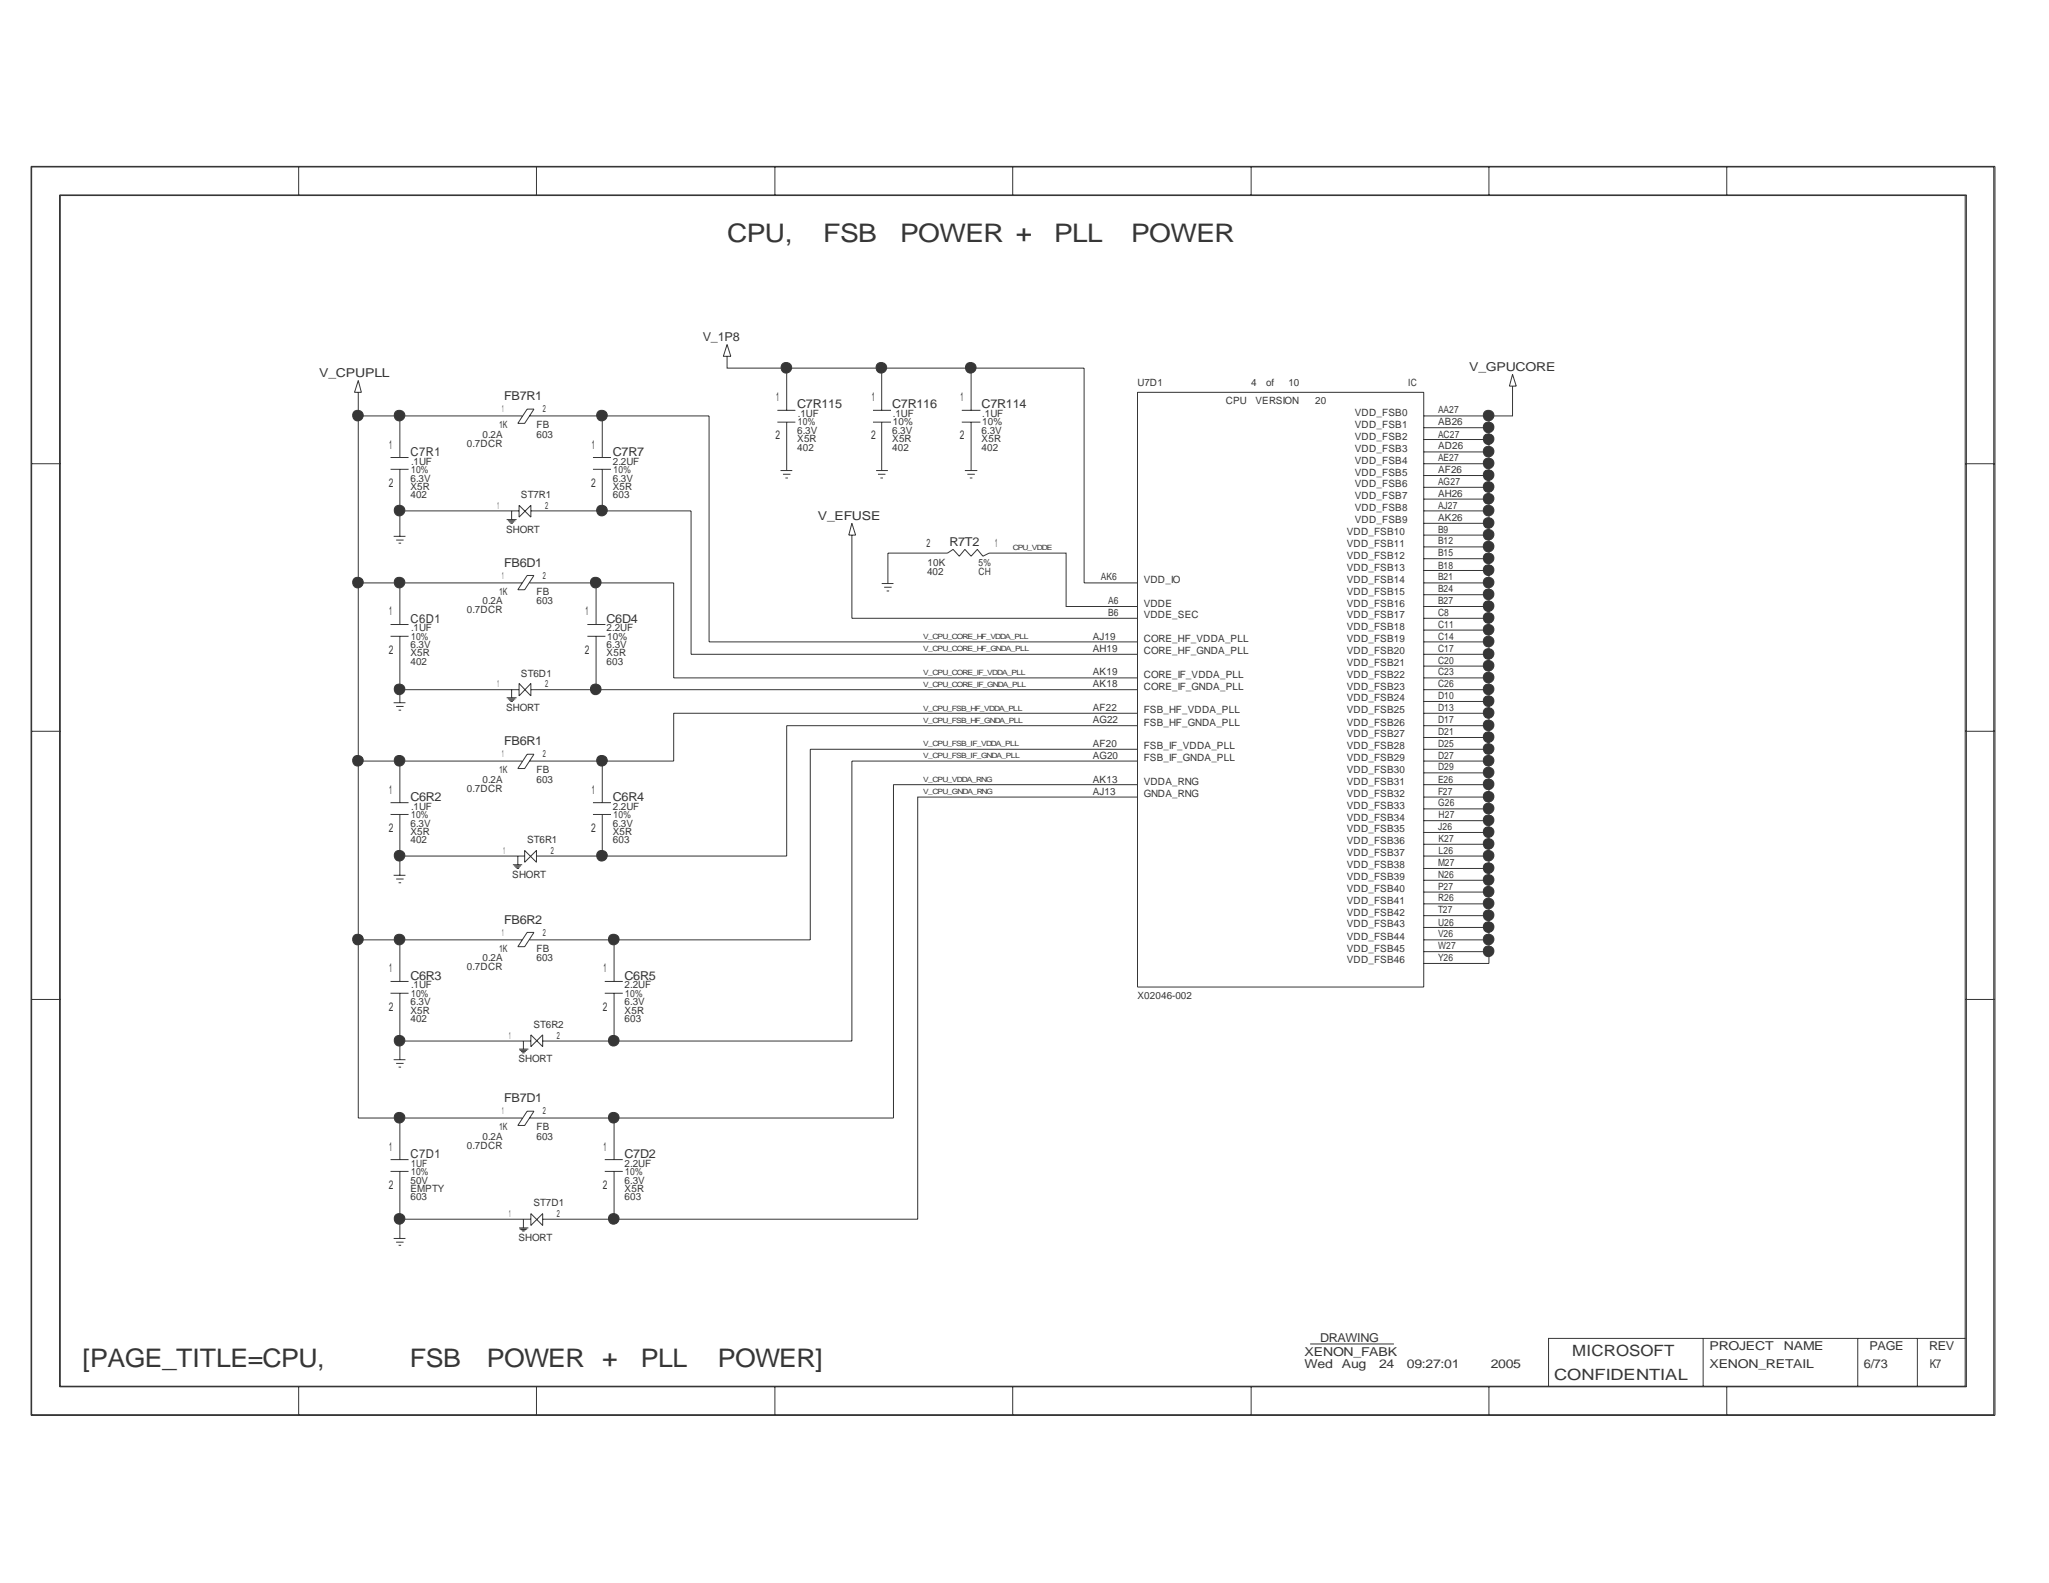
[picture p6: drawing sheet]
<svg xmlns="http://www.w3.org/2000/svg" width="279mm" height="216mm" viewBox="0 0 279 216" stroke-linecap="round" stroke-linejoin="round" font-family="sans-serif">
<g fill="none" stroke="#363539" stroke-width=".14">
<path d="M4.2 22.7h267.8v170.3h-267.8zM4.3 22.8h267.6v170.2h-267.6zM8.1 26.6h260v162.5h-260zM8.2 26.7h259.8v162.4h-259.8zM40.7 22.7v4M73.2 22.7v4M105.7 22.7v4M138.1 22.7v4M170.6 22.7v4M203 22.7v4M235.5 22.7v4M48.9 51.9l.4 1.6h-1z"/>
<path d="M48.9 53.5v99h22.3M48.9 56.7h22.3M54.5 56.7v5.7M71.9 55.8h.9l-1.3 1.9h-.9zM72.2 56.7h9.9M99.1 48.6v1.6h8.2M99.1 47l.6 1.6h-1.1zM106 57.6h2.5M106 56h2.5M107.3 50.2h40.5v29.3h7.3M107.3 50.2v5.8M107.3 57.6v6.6"/>
<path d="M119 57.6h2.5M119 56h2.5M120.2 50.2v5.8M120.2 57.6v6.6M131.1 57.6h2.6M131.1 56h2.6M132.4 50.2v5.8M132.4 57.6v6.6M155.1 53.5h39v81.1h-39zM194.1 56.7h8.9v1.6M194.1 58.3h8.9v1.6M194.1 59.9h8.9v1.7"/>
<path d="M206.2 52.7v4h-3.2M206.2 51.1l.6 1.6h-1zM4.2 63.2h4M48.9 79.5h5.6v5.7M53.3 64h2.4M53.3 62.4h2.4M53.7 73.2h1.6M54 73.7h1M54.4 74.1h.3M54.5 64v9.2M54.5 69.7h16.3M54.5 79.5h16.7"/>
<path d="M69.1 70.9h1.3M69.3 71h1M69.4 71.2h.7M69.6 71.4h.3M69.8 69.7v1.2M70.8 68.9v1.6l1.6-1.6v1.6zM71.9 78.5h.9l-1.3 1.9h-.9zM72.2 79.5h9.1M72.4 69.7h21.8v19.5h60.9M80.9 64h2.4M80.9 62.4h2.4M82.1 62.4v-5.7h14.6v30.8h58.4"/>
<path d="M82.1 64v5.7M106.4 64.2h1.6M106.8 64.7h1M107.1 65.2h.3M116.2 71.4l.5 1.6h-1zM116.2 73v11.3h38.9M119.5 64.2h1.6M119.7 64.7h1M120.1 65.2h.3M120.2 79.6h1.6M121.1 79.6v-4.2h8.1l.8-.5 .8 1 .8-1 .8 1 .9-1 .7 1 .9-.5h10.5v7.3h9.7M131.6 64.2h1.7"/>
<path d="M131.9 64.7h1M132.2 65.2h.4M194.1 64.9h8.9v1.6M194.1 69.7h8.9v1.7M194.1 71.4h8.9M194.1 79.5h8.9M194.1 73h8.9M194.1 68.1h8.9M194.1 66.5h8.9M194.1 63.2h8.9M194.1 61.6h8.9M194.1 76.2h8.9"/>
<path d="M194.1 74.6h8.9M194.1 77.8h8.9M203 61.6v3.3M203 66.5v3.2M203 71.4v9.7M268 63.2h4M4.2 99.7h4M53.3 86.8h2.4M53.3 85.2h2.4M53.7 95.8h1.6M54 96.4h1M54.4 96.9h.3"/>
<path d="M54.5 86.8v9M54.5 94.1h16.3M69.1 95.2h1.3M69.3 95.3h1M69.4 95.5h.7M69.6 95.7h.3M69.8 94.1v1.1M70.8 93.2v1.7l1.6-1.7v1.7zM72.4 94.1h82.7M80.1 86.8h2.4M80.1 85.2h2.4M81.3 85.2v-5.7h10.6v13h63.2"/>
<path d="M81.3 86.8v7.3M120.6 80.1h1M120.9 80.6h.3M155.1 97.3h-63.2v6.5h-19.7M155.1 99h-47.8v17.8h-34.1M194.1 81.1h8.9v1.6M194.1 82.7h8.9v1.6M194.1 84.3h8.9v1.6M194.1 85.9h8.9v1.6M194.1 87.5h8.9v1.7M194.1 89.2h8.9v1.6M194.1 90.8h8.9v1.7"/>
<path d="M194.1 92.5h8.9v1.6M194.1 94.1h8.9v1.6M194.1 95.7h8.9v1.6M194.1 97.3h8.9v1.7M194.1 99h8.9v1.6M268 99.7h4M48.9 103.8h22.3M53.3 111.1h2.4M53.3 109.5h2.4M53.7 119.4h1.6M54 119.9h1M54.5 103.8v5.7"/>
<path d="M54.5 111.1v8.3M54.5 116.8h17M69.9 117.9h1.3M70.1 118.1h.9M70.3 118.3h.6M70.4 118.4h.4M70.6 116.8v1.1M71.5 116v1.6l1.7-1.6v1.6zM71.9 102.9h.9l-1.3 1.9h-.9zM80.9 111.1h2.4M80.9 109.5h2.4M82.1 103.8v5.7"/>
<path d="M82.1 111.1v5.7M155.1 107h-33.3v45.5h-38.1v5.7M155.1 108.7h-30v57.6h-51.1M155.1 102.2h-44.6v26h-26.8v5.7M155.1 103.8h-38.9v38.2h-42.2M194.1 100.6h8.9v1.6M194.1 102.2h8.9v1.6M194.1 103.8h8.9v1.6M194.1 105.4h8.9v1.6M194.1 107h8.9v1.7M194.1 108.7h8.9v1.6M194.1 110.3h8.9v1.6"/>
<path d="M194.1 118.4h8.9M194.1 116.8h8.9M194.1 111.9h8.9M194.1 113.5h8.9M194.1 115.1h8.9M203 111.9v19.5h-8.9M4.2 136.3h4M48.9 128.2h22.3M53.3 135.5h2.4M53.3 133.9h2.4M54.4 120.4h.3M54.5 128.2v5.7"/>
<path d="M54.5 135.5v9M71.9 127.2h.9l-1.3 1.9h-.9zM72.2 128.2h11.5M82.5 135.5h2.4M82.5 133.9h2.4M83.7 135.5v6.5M194.1 128.2h8.9M194.1 120.1h8.9M194.1 121.7h8.9M194.1 123.3h8.9M194.1 124.9h8.9M194.1 126.5h8.9"/>
<path d="M194.1 129.8h8.9M268 136.3h4M53.3 159.8h2.4M53.3 158.2h2.4M53.7 144.5h1.6M54 145h1M54.4 145.5h.3M54.5 152.5v5.7M54.5 159.8v9.1M54.5 142h17.9M70.8 143.1h1.3M70.9 143.3h1"/>
<path d="M71 143.4h.7M71.2 143.6h.3M71.4 142v1.1M71.9 151.6h.9l-1.3 1.9h-.9zM72.2 152.5h11.5M72.4 141.1v1.6l1.6-1.6v1.6zM82.5 159.8h2.4M82.5 158.2h2.4M83.7 159.8v6.5M53.7 168.9h1.6M54 169.4h1M54.4 169.8h.3"/>
<path d="M54.5 166.3h17.9M70.8 167.5h1.3M70.9 167.6h1M71 167.7h.7M71.2 167.9h.3M71.4 166.3v1.2M72.4 165.5v1.6l1.6-1.6v1.6zM40.7 189.1v3.9M73.2 189.1v3.9M105.7 189.1v3.9M138.1 189.1v3.9M170.6 189.1v3.9"/>
<path d="M178.6 183.3h11.5M203 189.1v3.9M232.2 182.5v6.6M235.5 189.1v3.9M253.3 182.5v6.6M261.5 182.5v6.6M268 182.5h-56.8v6.6"/>
</g>
<g fill="#363539" stroke="#363539" stroke-width=".14">
<circle cx="203" cy="105.4" r=".73"/>
<circle cx="54.5" cy="94" r=".73"/>
<circle cx="81.2" cy="94" r=".73"/>
<circle cx="132.4" cy="50.2" r=".73"/>
<circle cx="107.2" cy="50.2" r=".73"/>
<circle cx="120.2" cy="50.2" r=".73"/>
<circle cx="54.5" cy="166.2" r=".73"/>
<circle cx="54.5" cy="152.4" r=".73"/>
<circle cx="54.5" cy="141.9" r=".73"/>
<circle cx="48.8" cy="128.1" r=".73"/>
<circle cx="54.5" cy="128.1" r=".73"/>
<circle cx="54.5" cy="116.7" r=".73"/>
<circle cx="48.8" cy="103.7" r=".73"/>
<circle cx="54.5" cy="103.7" r=".73"/>
<circle cx="48.8" cy="79.4" r=".73"/>
<circle cx="54.5" cy="79.4" r=".73"/>
<circle cx="54.5" cy="69.6" r=".73"/>
<circle cx="48.8" cy="56.7" r=".73"/>
<circle cx="54.5" cy="56.7" r=".73"/>
<circle cx="83.7" cy="166.2" r=".73"/>
<circle cx="83.7" cy="152.4" r=".73"/>
<circle cx="83.7" cy="141.9" r=".73"/>
<circle cx="83.7" cy="128.1" r=".73"/>
<circle cx="82.1" cy="116.7" r=".73"/>
<circle cx="82.1" cy="103.7" r=".73"/>
<circle cx="81.2" cy="79.4" r=".73"/>
<circle cx="82.1" cy="69.6" r=".73"/>
<circle cx="82.1" cy="56.7" r=".73"/>
<circle cx="203" cy="129.7" r=".73"/>
<circle cx="203" cy="128.1" r=".73"/>
<circle cx="203" cy="126.4" r=".73"/>
<circle cx="203" cy="124.8" r=".73"/>
<circle cx="203" cy="121.6" r=".73"/>
<circle cx="203" cy="123.2" r=".73"/>
<circle cx="203" cy="120" r=".73"/>
<circle cx="203" cy="118.4" r=".73"/>
<circle cx="203" cy="116.7" r=".73"/>
<circle cx="203" cy="111.9" r=".73"/>
<circle cx="203" cy="113.5" r=".73"/>
<circle cx="203" cy="115.1" r=".73"/>
<circle cx="203" cy="108.7" r=".73"/>
<circle cx="203" cy="110.3" r=".73"/>
<circle cx="203" cy="107" r=".73"/>
<circle cx="203" cy="103.7" r=".73"/>
<circle cx="203" cy="100.5" r=".73"/>
<circle cx="203" cy="102.1" r=".73"/>
<circle cx="203" cy="98.9" r=".73"/>
<circle cx="203" cy="97.2" r=".73"/>
<circle cx="203" cy="95.6" r=".73"/>
<circle cx="203" cy="92.4" r=".73"/>
<circle cx="203" cy="94" r=".73"/>
<circle cx="203" cy="90.8" r=".73"/>
<circle cx="203" cy="89.2" r=".73"/>
<circle cx="203" cy="87.5" r=".73"/>
<circle cx="203" cy="84.3" r=".73"/>
<circle cx="203" cy="85.9" r=".73"/>
<circle cx="203" cy="82.7" r=".73"/>
<circle cx="203" cy="81.1" r=".73"/>
<circle cx="203" cy="79.4" r=".73"/>
<circle cx="203" cy="77.8" r=".73"/>
<circle cx="203" cy="76.1" r=".73"/>
<circle cx="203" cy="74.5" r=".73"/>
<circle cx="203" cy="71.3" r=".73"/>
<circle cx="203" cy="72.9" r=".73"/>
<circle cx="203" cy="69.6" r=".73"/>
<circle cx="203" cy="68" r=".73"/>
<circle cx="203" cy="66.4" r=".73"/>
<circle cx="203" cy="63.2" r=".73"/>
<circle cx="203" cy="64.8" r=".73"/>
<circle cx="203" cy="61.6" r=".73"/>
<circle cx="203" cy="59.9" r=".73"/>
<circle cx="203" cy="58.3" r=".73"/>
<circle cx="203" cy="56.7" r=".73"/>
</g>
<g font-size="3.5" fill="#363539">
<text x="99.1" y="33">CPU,</text>
<text x="112.3" y="33">FSB</text>
<text x="122.8" y="33">POWER +</text>
<text x="143.8" y="33">PLL</text>
<text x="154.3" y="33">POWER</text>
<text x="11.3" y="186.4">[PAGE_TITLE=CPU,</text>
<text x="55.9" y="186.4">FSB</text>
<text x="66.4" y="186.4">POWER +</text>
<text x="87.4" y="186.4">PLL</text>
<text x="97.9" y="186.4">POWER]</text>
</g>
<g font-size="2.1" fill="#363539">
<text x="214.4" y="185">MICROSOFT</text>
<text x="211.9" y="188.2">CONFIDENTIAL</text>
</g>
<g font-size="1.7" fill="#363539">
<text x="95.8" y="46.5">V_1P8</text>
<text x="43.5" y="51.4">V_CPUPLL</text>
<text x="200.3" y="50.5">V_GPUCORE</text>
<text x="68.7" y="54.5">FB7R1</text>
<text x="105.7" y="59.9">2</text>
<text x="105.8" y="54.7">1</text>
<text x="108.7" y="55.7">C7R115</text>
<text x="118.8" y="59.9">2</text>
<text x="118.9" y="54.7">1</text>
<text x="121.7" y="55.7">C7R116</text>
<text x="130.9" y="59.9">2</text>
<text x="131" y="54.7">1</text>
<text x="133.9" y="55.7">C7R114</text>
<text x="53.1" y="61.2">1</text>
<text x="56" y="62.1">C7R1</text>
<text x="80.7" y="61.2">1</text>
<text x="83.6" y="62.1">C7R7</text>
<text x="53" y="66.4">2</text>
<text x="80.6" y="66.4">2</text>
<text x="111.5" y="70.9">V_EFUSE</text>
<text x="68.7" y="77.3">FB6D1</text>
<text x="129.5" y="74.5">R7T2</text>
<text x="53.1" y="83.9">1</text>
<text x="79.8" y="83.9">1</text>
<text x="53" y="89.2">2</text>
<text x="56" y="84.9">C6D1</text>
<text x="79.8" y="89.2">2</text>
<text x="82.7" y="84.9">C6D4</text>
<text x="68.7" y="101.6">FB6R1</text>
<text x="53" y="113.5">2</text>
<text x="53.1" y="108.3">1</text>
<text x="56" y="109.2">C6R2</text>
<text x="80.6" y="113.5">2</text>
<text x="80.7" y="108.3">1</text>
<text x="83.6" y="109.2">C6R4</text>
<text x="68.7" y="126">FB6R2</text>
<text x="53" y="137.8">2</text>
<text x="53.1" y="132.6">1</text>
<text x="56" y="133.6">C6R3</text>
<text x="82.2" y="137.8">2</text>
<text x="82.3" y="132.6">1</text>
<text x="85.2" y="133.6">C6R5</text>
<text x="68.7" y="150.3">FB7D1</text>
<text x="53.1" y="157">1</text>
<text x="56" y="157.9">C7D1</text>
<text x="82.3" y="157">1</text>
<text x="85.2" y="157.9">C7D2</text>
<text x="53" y="162.1">2</text>
<text x="82.2" y="162.1">2</text>
<text x="177.9" y="184.9">XENON_FABK</text>
<text x="180" y="183">DRAWING</text>
<text x="233.1" y="184.1">PROJECT</text>
<text x="243.2" y="184.1">NAME</text>
<text x="254.9" y="184.1">PAGE</text>
<text x="263.1" y="184.1">REV</text>
<text x="177.9" y="186.5">Wed</text>
<text x="183" y="186.5">Aug</text>
<text x="188" y="186.5">24</text>
<text x="191.9" y="186.5">09:27:01</text>
<text x="203.3" y="186.5">2005</text>
<text x="233.1" y="186.5">XENON_RETAIL</text>
<text x="254.2" y="186.5">6/73</text>
<text x="263.1" y="186.5">K7</text>
</g>
<g font-size="1.6" fill="#363539">
<text x="126.3" y="74.6">2</text>
<text x="135.7" y="74.6">1</text>
</g>
<g font-size="1.4" fill="#363539">
<text x="155.1" y="52.7">U7D1</text>
<text x="170.6" y="52.7">4</text>
<text x="172.6" y="52.7">of</text>
<text x="175.7" y="52.7">10</text>
<text x="192" y="52.7">IC</text>
<text x="65.8" y="59.7">0.2A</text>
<text x="68.1" y="58.3">1K</text>
<text x="68.5" y="56.2">1</text>
<text x="73.2" y="58.3">FB</text>
<text x="73.2" y="59.7">603</text>
<text x="74" y="56.2">2</text>
<text x="108.7" y="59.2">6.3V</text>
<text x="108.8" y="58">10%</text>
<text x="108.8" y="56.9">.1UF</text>
<text x="121.7" y="59.2">6.3V</text>
<text x="121.8" y="56.9">.1UF</text>
<text x="121.8" y="58">10%</text>
<text x="133.9" y="59.2">6.3V</text>
<text x="133.9" y="58">10%</text>
<text x="133.9" y="56.9">.1UF</text>
<text x="167.1" y="55.1">CPU</text>
<text x="171.2" y="55.1">VERSION</text>
<text x="179.3" y="55.1">20</text>
<text x="184.7" y="56.7">VDD_FSB0</text>
<text x="184.7" y="58.3">VDD_FSB1</text>
<text x="184.7" y="59.9">VDD_FSB2</text>
<text x="196.1" y="59.7">AC27</text>
<text x="196.1" y="58">AB26</text>
<text x="196.1" y="56.4">AA27</text>
<text x="56" y="65.7">6.3V</text>
<text x="56" y="64.5">10%</text>
<text x="56" y="63.4">.1UF</text>
<text x="63.7" y="61">0.7DCR</text>
<text x="83.6" y="63.4">2.2UF</text>
<text x="83.6" y="65.7">6.3V</text>
<text x="83.7" y="64.5">10%</text>
<text x="108.7" y="61.5">402</text>
<text x="108.7" y="60.3">X5R</text>
<text x="121.7" y="60.3">X5R</text>
<text x="121.7" y="61.5">402</text>
<text x="133.9" y="61.5">402</text>
<text x="133.9" y="60.3">X5R</text>
<text x="184.7" y="61.6">VDD_FSB3</text>
<text x="184.7" y="63.2">VDD_FSB4</text>
<text x="184.7" y="64.9">VDD_FSB5</text>
<text x="196.1" y="64.5">AF26</text>
<text x="196.1" y="62.9">AE27</text>
<text x="196.1" y="61.3">AD26</text>
<text x="56" y="67.9">402</text>
<text x="56" y="66.8">X5R</text>
<text x="67.8" y="69.4">1</text>
<text x="71" y="67.9">ST7R1</text>
<text x="74.3" y="69.4">2</text>
<text x="83.6" y="67.9">603</text>
<text x="83.6" y="66.8">X5R</text>
<text x="184.7" y="66.5">VDD_FSB6</text>
<text x="184.7" y="68.1">VDD_FSB7</text>
<text x="184.7" y="69.7">VDD_FSB8</text>
<text x="184.7" y="71.4">VDD_FSB9</text>
<text x="196.1" y="71">AK26</text>
<text x="196.1" y="69.4">AJ27</text>
<text x="196.1" y="67.7">AH26</text>
<text x="196.1" y="66.1">AG27</text>
<text x="69" y="72.6">SHORT</text>
<text x="126.5" y="77.2">10K</text>
<text x="133.4" y="77.2">5%</text>
<text x="183.6" y="73">VDD_FSB10</text>
<text x="183.6" y="74.6">VDD_FSB11</text>
<text x="183.6" y="76.2">VDD_FSB12</text>
<text x="183.6" y="77.8">VDD_FSB13</text>
<text x="196.1" y="77.6">B18</text>
<text x="196.1" y="75.9">B15</text>
<text x="196.1" y="74.3">B12</text>
<text x="196.1" y="72.6">B9</text>
<text x="63.7" y="83.7">0.7DCR</text>
<text x="65.8" y="82.4">0.2A</text>
<text x="68.1" y="81.1">1K</text>
<text x="68.5" y="79">1</text>
<text x="73.2" y="82.4">603</text>
<text x="73.2" y="81.1">FB</text>
<text x="74" y="79">2</text>
<text x="126.4" y="78.5">402</text>
<text x="133.4" y="78.5">CH</text>
<text x="150.1" y="79.2">AK6</text>
<text x="151.1" y="84">B6</text>
<text x="151.1" y="82.4">A6</text>
<text x="156" y="79.5">VDD_IO</text>
<text x="156" y="82.7">VDDE</text>
<text x="183.6" y="79.5">VDD_FSB14</text>
<text x="183.6" y="81.1">VDD_FSB15</text>
<text x="183.6" y="82.7">VDD_FSB16</text>
<text x="196.1" y="84">C8</text>
<text x="196.1" y="82.4">B27</text>
<text x="196.1" y="80.8">B24</text>
<text x="196.1" y="79.2">B21</text>
<text x="56" y="88.4">6.3V</text>
<text x="56" y="89.5">X5R</text>
<text x="56" y="87.3">10%</text>
<text x="56" y="86.1">.1UF</text>
<text x="82.7" y="89.5">X5R</text>
<text x="82.7" y="88.4">6.3V</text>
<text x="82.7" y="86.1">2.2UF</text>
<text x="82.8" y="87.3">10%</text>
<text x="149" y="87.3">AJ19</text>
<text x="149" y="88.9">AH19</text>
<text x="156" y="84.3">VDDE_SEC</text>
<text x="156" y="87.5">CORE_HF_VDDA_PLL</text>
<text x="156" y="89.2">CORE_HF_GNDA_PLL</text>
<text x="183.6" y="84.3">VDD_FSB17</text>
<text x="183.6" y="85.9">VDD_FSB18</text>
<text x="183.6" y="87.5">VDD_FSB19</text>
<text x="183.6" y="89.2">VDD_FSB20</text>
<text x="196.1" y="88.9">C17</text>
<text x="196.1" y="87.3">C14</text>
<text x="196.1" y="85.6">C11</text>
<text x="56" y="90.7">402</text>
<text x="67.8" y="93.7">1</text>
<text x="71" y="92.3">ST6D1</text>
<text x="74.3" y="93.7">2</text>
<text x="82.7" y="90.7">603</text>
<text x="149" y="92.1">AK19</text>
<text x="149" y="93.7">AK18</text>
<text x="156" y="92.5">CORE_IF_VDDA_PLL</text>
<text x="156" y="94.1">CORE_IF_GNDA_PLL</text>
<text x="183.6" y="90.8">VDD_FSB21</text>
<text x="183.6" y="92.5">VDD_FSB22</text>
<text x="183.6" y="94.1">VDD_FSB23</text>
<text x="183.6" y="95.7">VDD_FSB24</text>
<text x="196.1" y="95.3">D10</text>
<text x="196.1" y="93.7">C26</text>
<text x="196.1" y="92.1">C23</text>
<text x="196.1" y="90.5">C20</text>
<text x="69" y="97">SHORT</text>
<text x="149" y="101.9">AF20</text>
<text x="149" y="97">AF22</text>
<text x="149" y="98.6">AG22</text>
<text x="156" y="97.3">FSB_HF_VDDA_PLL</text>
<text x="156" y="99">FSB_HF_GNDA_PLL</text>
<text x="183.6" y="97.3">VDD_FSB25</text>
<text x="183.6" y="99">VDD_FSB26</text>
<text x="183.6" y="100.6">VDD_FSB27</text>
<text x="196.1" y="101.9">D25</text>
<text x="196.1" y="100.2">D21</text>
<text x="196.1" y="98.6">D17</text>
<text x="196.1" y="97">D13</text>
<text x="65.8" y="106.8">0.2A</text>
<text x="68.1" y="105.4">1K</text>
<text x="68.5" y="103.3">1</text>
<text x="73.2" y="106.8">603</text>
<text x="73.2" y="105.4">FB</text>
<text x="74" y="103.3">2</text>
<text x="149" y="106.8">AK13</text>
<text x="149" y="103.5">AG20</text>
<text x="156" y="102.2">FSB_IF_VDDA_PLL</text>
<text x="156" y="103.8">FSB_IF_GNDA_PLL</text>
<text x="156" y="107">VDDA_RNG</text>
<text x="183.6" y="102.2">VDD_FSB28</text>
<text x="183.6" y="103.8">VDD_FSB29</text>
<text x="183.6" y="105.4">VDD_FSB30</text>
<text x="183.6" y="107">VDD_FSB31</text>
<text x="196.1" y="106.8">E26</text>
<text x="196.1" y="105.1">D29</text>
<text x="196.1" y="103.5">D27</text>
<text x="56" y="112.8">6.3V</text>
<text x="56" y="113.9">X5R</text>
<text x="56" y="111.6">10%</text>
<text x="56" y="110.5">.1UF</text>
<text x="63.7" y="108">0.7DCR</text>
<text x="83.6" y="112.8">6.3V</text>
<text x="83.6" y="113.9">X5R</text>
<text x="83.6" y="110.5">2.2UF</text>
<text x="83.7" y="111.6">10%</text>
<text x="149" y="108.4">AJ13</text>
<text x="156" y="108.7">GNDA_RNG</text>
<text x="183.6" y="108.7">VDD_FSB32</text>
<text x="183.6" y="110.3">VDD_FSB33</text>
<text x="183.6" y="111.9">VDD_FSB34</text>
<text x="183.6" y="113.5">VDD_FSB35</text>
<text x="196.1" y="113.2">J26</text>
<text x="196.1" y="110">G26</text>
<text x="196.1" y="108.4">F27</text>
<text x="196.2" y="111.6">H27</text>
<text x="56" y="115">402</text>
<text x="68.7" y="116.5">1</text>
<text x="69.8" y="119.7">SHORT</text>
<text x="71.9" y="115">ST6R1</text>
<text x="75.1" y="116.5">2</text>
<text x="83.6" y="115">603</text>
<text x="183.6" y="115.1">VDD_FSB36</text>
<text x="183.6" y="116.8">VDD_FSB37</text>
<text x="183.6" y="118.4">VDD_FSB38</text>
<text x="196.1" y="119.7">N26</text>
<text x="196.1" y="118.1">M27</text>
<text x="196.2" y="116.5">L26</text>
<text x="196.2" y="114.8">K27</text>
<text x="183.6" y="120.1">VDD_FSB39</text>
<text x="183.6" y="121.7">VDD_FSB40</text>
<text x="183.6" y="123.3">VDD_FSB41</text>
<text x="183.6" y="124.9">VDD_FSB42</text>
<text x="196.1" y="124.5">T27</text>
<text x="196.1" y="122.9">R26</text>
<text x="196.1" y="121.3">P27</text>
<text x="65.8" y="131.1">0.2A</text>
<text x="68.1" y="129.8">1K</text>
<text x="68.5" y="127.7">1</text>
<text x="73.2" y="129.8">FB</text>
<text x="73.2" y="131.1">603</text>
<text x="74" y="127.7">2</text>
<text x="183.6" y="126.5">VDD_FSB43</text>
<text x="183.6" y="128.2">VDD_FSB44</text>
<text x="183.6" y="129.8">VDD_FSB45</text>
<text x="183.6" y="131.4">VDD_FSB46</text>
<text x="196.1" y="131.1">Y26</text>
<text x="196.1" y="129.5">W27</text>
<text x="196.1" y="127.8">V26</text>
<text x="196.1" y="126.2">U26</text>
<text x="56" y="137.1">6.3V</text>
<text x="56" y="136">10%</text>
<text x="56" y="134.8">.1UF</text>
<text x="63.7" y="132.3">0.7DCR</text>
<text x="85.2" y="137.1">6.3V</text>
<text x="85.2" y="134.8">2.2UF</text>
<text x="85.3" y="136">10%</text>
<text x="155.1" y="136.3">X02046-002</text>
<text x="56" y="138.3">X5R</text>
<text x="56" y="139.4">402</text>
<text x="69.4" y="141.6">1</text>
<text x="72.7" y="140.2">ST6R2</text>
<text x="75.9" y="141.6">2</text>
<text x="85.2" y="139.4">603</text>
<text x="85.2" y="138.3">X5R</text>
<text x="70.7" y="144.9">SHORT</text>
<text x="65.8" y="155.4">0.2A</text>
<text x="68.1" y="154.1">1K</text>
<text x="68.5" y="152">1</text>
<text x="73.2" y="154.1">FB</text>
<text x="73.2" y="155.4">603</text>
<text x="74" y="152">2</text>
<text x="56" y="161.5">50V</text>
<text x="56" y="159.2">1UF</text>
<text x="56" y="160.3">10%</text>
<text x="63.7" y="156.7">0.7DCR</text>
<text x="85.2" y="159.2">2.2UF</text>
<text x="85.2" y="161.5">6.3V</text>
<text x="85.3" y="160.3">10%</text>
<text x="56" y="163.7">603</text>
<text x="56" y="162.6">EMPTY</text>
<text x="69.4" y="165.9">1</text>
<text x="72.7" y="164.5">ST7D1</text>
<text x="75.9" y="165.9">2</text>
<text x="85.2" y="163.7">603</text>
<text x="85.2" y="162.6">X5R</text>
<text x="70.7" y="169.3">SHORT</text>
</g>
<g font-size="1" fill="#363539">
<text x="138.1" y="75">CPU_VDDE</text>
<text x="125.9" y="87.2">V_CPU_CORE_HF_VDDA_PLL</text>
<text x="125.9" y="88.8">V_CPU_CORE_HF_GNDA_PLL</text>
<text x="125.9" y="92">V_CPU_CORE_IF_VDDA_PLL</text>
<text x="125.9" y="93.6">V_CPU_CORE_IF_GNDA_PLL</text>
<text x="125.9" y="96.9">V_CPU_FSB_HF_VDDA_PLL</text>
<text x="125.9" y="98.6">V_CPU_FSB_HF_GNDA_PLL</text>
<text x="125.9" y="101.8">V_CPU_FSB_IF_VDDA_PLL</text>
<text x="125.9" y="103.4">V_CPU_FSB_IF_GNDA_PLL</text>
<text x="125.9" y="106.7">V_CPU_VDDA_RNG</text>
<text x="125.9" y="108.3">V_CPU_GNDA_RNG</text>
</g>
</svg>
